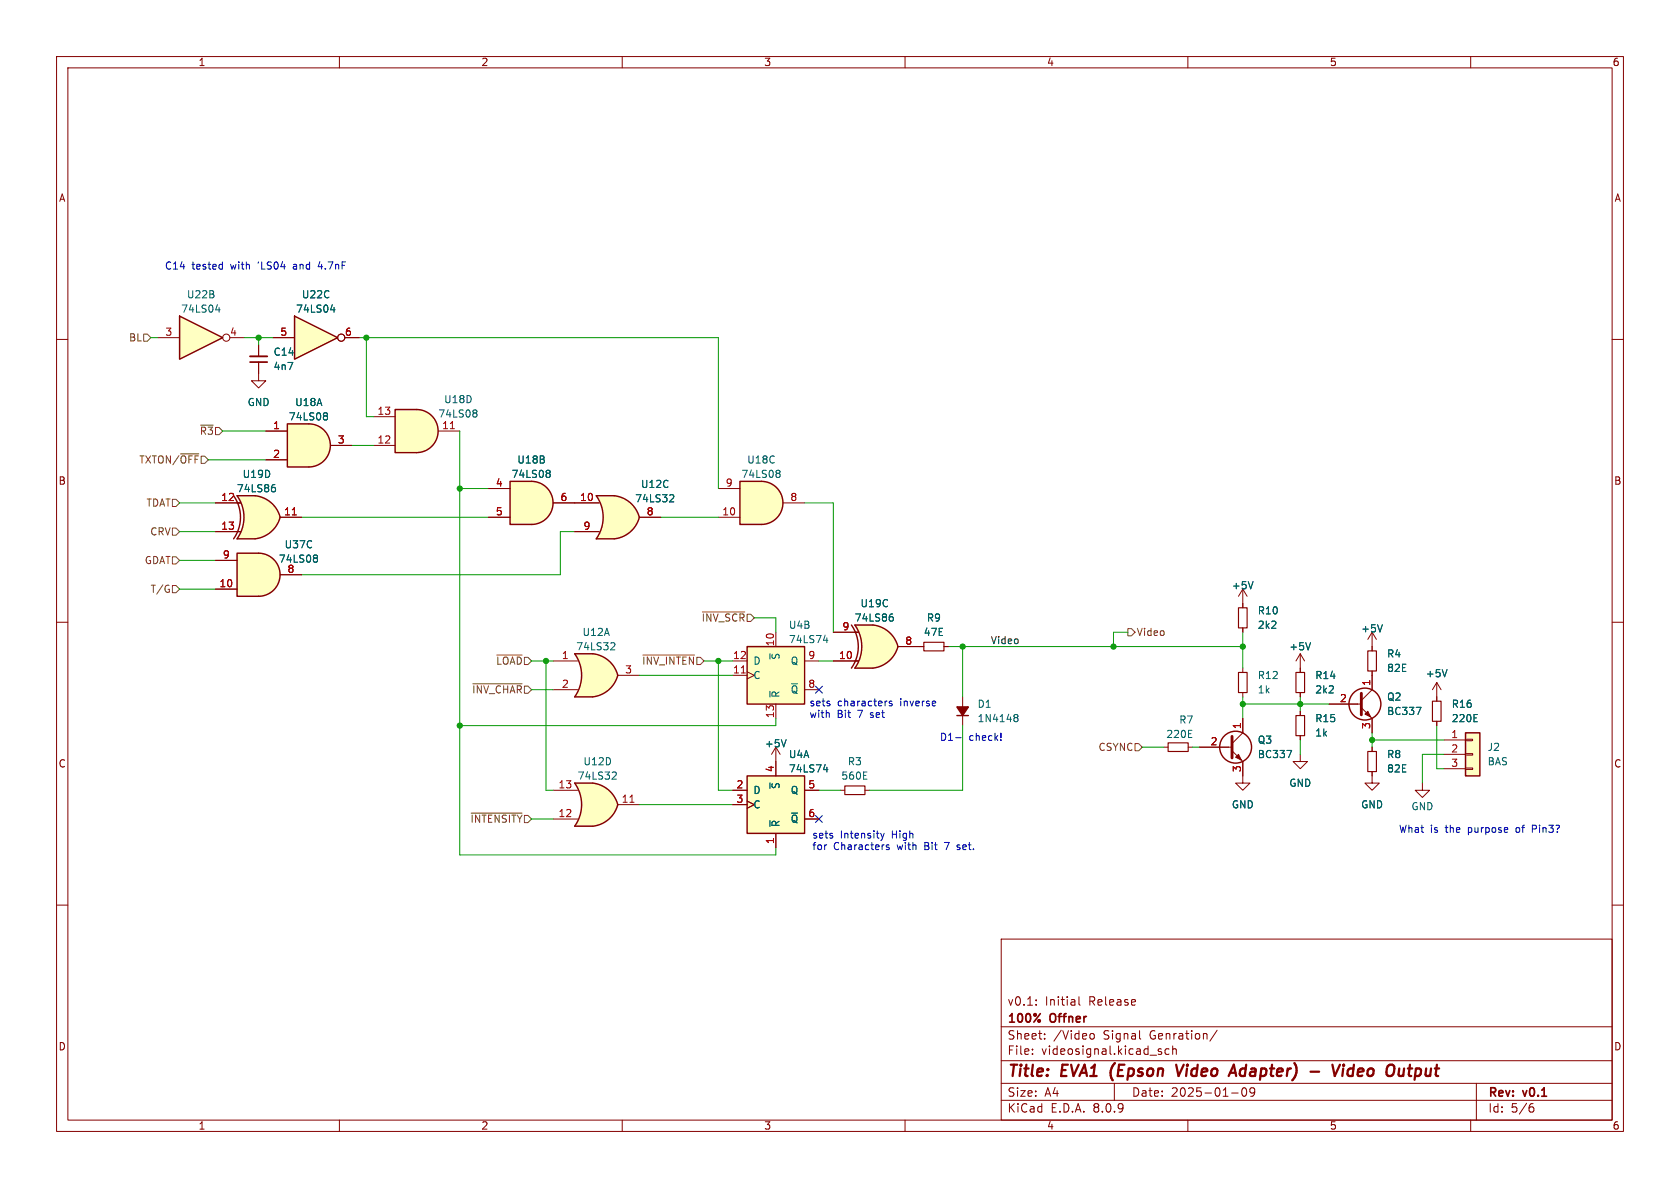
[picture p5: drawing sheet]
<svg xmlns="http://www.w3.org/2000/svg" width="297mm" height="210mm" viewBox="0 0 297 210" stroke-linecap="round" stroke-linejoin="round" font-family="sans-serif">
<g fill="none" stroke="#840000" stroke-width=".18">
<path d="M10 10h277v190h-277zM12 12h273v186h-273zM60 10v2M110 10v2M160 10v2M210 10v2M260 10v2M10 60h2M285 60h2M10 110h2M285 110h2M10 160h2"/>
<path d="M177 166h108v32h-108zM183.2 177.6v.1M183.2 176.8v.1M190.7 176.2v1.3l.3 .2M285 160h2M60 198v2M110 198v2M160 198v2M177 194.5h108M177 191.5h108M177 187.5h108M177 181.5h108"/>
<path d="M182.5 186.3v.1M182.5 185.5v.1M184.7 183.6v.1M184.7 182.8v.1M192.7 182.8l.5-.1 .3 .3v.4l-.2 .2-.3 .1-.3-.1M197 191.5v3M201.5 183.5l.2 .2M205 185.9l.3 .1 .1 .2-.2 .2h-.3M205 185.4l.3 .1M206.7 185.5l-.5-.1-.2 .3v.4l.1 .2h.6M207.3 185.5l.2-.1 .4 .1 .1 .9M207.3 184.9v1.5"/>
<path d="M210 198v2M215.2 182.1l-1.3 2M217.7 193.2h1.2M219.7 192.4a.81 .81 0 0 0 .3 1.4l.2-.1 .2-.5-.2-.8M221 192.4v.5l.1 .3h.4l.3-.3M221.7 192.4a.99 .99 0 0 1-.3 1.4h-.3M260 198v2M261 191.5v6.5M270.6 195.7h.4l.2 .3-.1 .5-.5 .1M271 195.1l-.4 .1"/>
</g>
<g fill="none" stroke="#840000" stroke-width=".4">
<path d="M196.4 189.3v1.1M207.9 188.2l.4 2 1-2M217.5 189.6h.9M218.1 188.2l.4 2M231.7 189.4h1.5M235.6 188.2l.4 2 .9-2M237.5 188.9l-.2 1.3M237.6 188.2l-.1 .2M237.6 188.2l-.2 .1 .1 .1M237.6 188.2v.1l-.1 .1M239.3 189a.66 .66 0 0 0-1 .3l-.1 .5 .2 .3 .1 .1 .6-.1M239.4 188.2l-.3 2"/>
<path d="M248.9 188.9h.8M249.3 188.2l-.2 1.7v.2l.4 .1"/>
</g>
<path d="M104.2 118l5 1.4a5.2 5.2 0 0 1-4.4 3.8z" fill="#ffffc2" stroke="#ffffc2" stroke-width=".18"/>
<path d="M101.6 115.6h3.2M101.6 123.2h3.2" fill="none" stroke="#ffffc2" stroke-width=".18"/>
<path d="M101.6 115.6h3.2v7.6h-3.2a6.7 6.7 0 0 0 0-7.6z" fill="#ffffc2"/>
<g fill="#ffffc2" stroke="#ffffc2" stroke-width=".18">
<path d="M104.8 115.6a5.1 5.1 0 0 1 4.4 3.8l-5 1.3z"/>
<path d="M94 85.1a3.8 3.8 0 0 1 3.8 3.8 3.8 3.8 0 0 1-3.8 3.8z"/>
</g>
<path d="M101.6 115.6h3.2a5.1 5.1 0 0 1 4.4 3.8 5.2 5.2 0 0 1-4.4 3.8h-3.2a6.6 6.6 0 0 0 0-7.6z" fill="none" stroke="#840000" stroke-width=".25"/>
<path d="M97.8 116.8h4.3M109.2 119.4h3.8M229.9 118.1v.8M97.8 121.9h4.3M148.6 139.7h.8M152.9 139.7h.8M229.9 122.4v.8" fill="none" stroke="#840000" stroke-width=".18"/>
<path d="M108.2 113.6l.4 .1 .1 .3-.8 .9h.8M152.7 137.7h.6M152.7 136.5h.6" fill="none" stroke="#006464" stroke-width=".18"/>
<path d="M229.1 118.9h1.5v3.5h-1.5zM149.4 138.9h3.5v1.6h-3.5z" fill="none" stroke="#840000" stroke-width=".2"/>
<path d="M90.2 85.1h3.8v7.6h-3.8z" fill="#ffffc2"/>
<path d="M90.2 85.1h3.8a3.8 3.8 0 0 1 3.8 3.8 3.8 3.8 0 0 1-3.8 3.8h-3.8zM169.2 126.5h2" fill="none" stroke="#840000" stroke-width=".25"/>
<path d="M86.4 86.4h3.8M86.4 91.4h3.8M97.8 88.9h3.8M170.2 123.2v5.1" fill="none" stroke="#840000" stroke-width=".18"/>
<path d="M96.8 83.1h.2l.3 .3-.3 .3M96.8 83.7h.2M97 83.7l.3 .2v.3l-.2 .1-.3 .1M179.4 126.8l.1 .1M179.4 126.4l.3-.1 .2 .1 .1 .2-.3 .3M179.5 126.9h.2M179.5 126.9h-.1M179.7 126.9l.3 .2-.1 .4-.2 .1-.3-.1" fill="none" stroke="#006464" stroke-width=".18"/>
<path d="M169.2 125h2l-1 1.5z" fill="#840000" stroke="#840000" stroke-width=".25"/>
<path d="M104.8 138.4a5.2 5.2 0 0 1 4.4 3.8l-5 1.4z" fill="#ffffc2" stroke="#ffffc2" stroke-width=".18"/>
<path d="M101.6 138.4h3.2M101.6 146.1h3.2" fill="none" stroke="#ffffc2" stroke-width=".18"/>
<path d="M101.6 138.4h3.2v7.7h-3.2a6.6 6.6 0 0 0 0-7.7z" fill="#ffffc2"/>
<g fill="#ffffc2" stroke="#ffffc2" stroke-width=".18">
<path d="M104.2 140.9l5 1.3a5.1 5.1 0 0 1-4.4 3.9z"/>
<path d="M134.6 85.1a3.8 3.8 0 0 1 3.8 3.8 3.8 3.8 0 0 1-3.8 3.8z"/>
</g>
<path d="M101.6 138.4h3.2a5.2 5.2 0 0 1 4.4 3.8 5.1 5.1 0 0 1-4.4 3.9h-3.2a6.6 6.6 0 0 0 0-7.7z" fill="none" stroke="#840000" stroke-width=".25"/>
<path d="M162.6 114.3h.7M166.9 114.3h.7M97.8 139.7h4.3M97.8 144.8h4.3M109.2 142.2h3.8" fill="none" stroke="#840000" stroke-width=".18"/>
<path d="M111.4 141.8h.7" fill="none" stroke="#a90000" stroke-width=".18"/>
<path d="M108.4 136.5h.4l.2 .3-.8 .9h.8" fill="none" stroke="#006464" stroke-width=".18"/>
<path d="M163.3 113.5h3.6v1.6h-3.6z" fill="none" stroke="#840000" stroke-width=".2"/>
<path d="M130.8 85.1h3.8v7.6h-3.8z" fill="#ffffc2"/>
<path d="M130.8 85.1h3.8a3.8 3.8 0 0 1 3.8 3.8 3.8 3.8 0 0 1-3.8 3.8h-3.8z" fill="none" stroke="#840000" stroke-width=".25"/>
<path d="M127 91.4h3.8M127 86.4h3.8M138.4 88.9h3.8" fill="none" stroke="#840000" stroke-width=".18"/>
<path d="M137.4 83.1h.3l.2 .3-.2 .3M137.4 83.7h.3M137.7 83.7l.2 .2v.3l-.1 .1-.4 .1" fill="none" stroke="#006464" stroke-width=".18"/>
<path d="M132.1 137.2h10.1v10.1h-10.1z" fill="#ffffc2"/>
<path d="M132.1 137.2h10.1v10.1h-10.1z" fill="none" stroke="#840000" stroke-width=".25"/>
<path d="M129.5 139.7h2.6M137.2 132.1v5.1M137.2 132.1l-.8 1.3M137.2 132.1l.7 1.3M142.2 139.7h2.6M242.6 137.2v1.2h1.2l-1.2 1.3-1.3-1.3h1.3M129.5 142.2h2.6M132.1 141.6l1.2 .6-1.2 .7M137.2 147.3v2.6M142.2 144.8h2.6" fill="none" stroke="#840000" stroke-width=".18"/>
<path d="M139 130.8l-.4 1.2M145.6 136h.8M146.2 135.6v.9M136.1 145.1v1" fill="none" stroke="#006464" stroke-width=".18"/>
<path d="M108.6 87.6a5.2 5.2 0 0 1 4.4 3.8l-5 1.4z" fill="#ffffc2" stroke="#ffffc2" stroke-width=".18"/>
<path d="M105.4 87.6h3.2M105.4 95.3h3.2" fill="none" stroke="#ffffc2" stroke-width=".18"/>
<path d="M105.4 87.6h3.2v7.7h-3.2a6.6 6.6 0 0 0 0-7.7z" fill="#ffffc2"/>
<g fill="#ffffc2" stroke="#ffffc2" stroke-width=".18">
<path d="M108.1 90.1l4.9 1.3a5.1 5.1 0 0 1-4.4 3.9z"/>
<path d="M44.5 90.1l5 1.3a5.2 5.2 0 0 1-4.4 3.9z"/>
</g>
<path d="M105.4 87.6h3.2a5.2 5.2 0 0 1 4.4 3.8 5.1 5.1 0 0 1-4.4 3.9h-3.2a6.6 6.6 0 0 0 0-7.7z" fill="none" stroke="#840000" stroke-width=".25"/>
<path d="M45.7 66v1.3h1.3l-1.3 1.3-1.3-1.3h1.3M101.6 88.9h4.3M101.6 94h4.3M113 91.4h3.8" fill="none" stroke="#840000" stroke-width=".18"/>
<path d="M118.6 87.4l.4 .1 .1 .3-.8 .9h.8" fill="none" stroke="#006464" stroke-width=".18"/>
<path d="M41.9 95.3h3.2M41.9 87.6h3.2" fill="none" stroke="#ffffc2" stroke-width=".18"/>
<path d="M41.9 87.6h3.2v7.7h-3.2a6.7 6.7 0 0 0 0-7.7z" fill="#ffffc2"/>
<g fill="#ffffc2" stroke="#ffffc2" stroke-width=".18">
<path d="M45.1 87.6a5.1 5.1 0 0 1 4.4 3.8l-4.9 1.3z"/>
<path d="M45.7 97.8a3.8 3.8 0 0 1 3.8 3.8 3.8 3.8 0 0 1-3.8 3.8z"/>
</g>
<path d="M41.3 87.6a6.6 6.6 0 0 1 0 7.7M45.1 87.6h-3.2a6.6 6.6 0 0 1 0 7.7h3.2M45.1 87.6a5.1 5.1 0 0 1 4.4 3.8 5.2 5.2 0 0 1-4.4 3.9" fill="none" stroke="#840000" stroke-width=".25"/>
<path d="M38.1 94h4.4M38.1 88.9h4.4M49.5 91.4h3.8" fill="none" stroke="#840000" stroke-width=".18"/>
<path d="M51.7 91h.7" fill="none" stroke="#a90000" stroke-width=".18"/>
<path d="M48.2 86.2h.3l.2 .2v.4l-.5 .1M48.3 85.7h.3" fill="none" stroke="#006464" stroke-width=".18"/>
<path d="M41.9 97.8h3.8v7.6h-3.8z" fill="#ffffc2"/>
<path d="M41.9 97.8h3.8a3.8 3.8 0 0 1 3.8 3.8 3.8 3.8 0 0 1-3.8 3.8h-3.8z" fill="none" stroke="#840000" stroke-width=".25"/>
<path d="M38.1 99.1h3.8M38.1 104.1h3.8M49.5 101.6h3.8" fill="none" stroke="#840000" stroke-width=".18"/>
<path d="M55.6 98.1h.3l.2 .3-.2 .3M55.6 98.7h.3M55.9 98.7l.2 .2v.2l-.1 .2-.4 .1" fill="none" stroke="#006464" stroke-width=".18"/>
<path d="M52.1 55.9l7.6 3.8-7.6 3.8z" fill="#ffffc2"/>
<path d="M52.1 55.9l7.6 3.8-7.6 3.8z" fill="none" stroke="#840000" stroke-width=".25"/>
<g fill="none" stroke="#840000" stroke-width=".18">
<path d="M48.3 59.7h3.8M61 59.7h2.5"/>
<circle cx="60.3" cy="59.7" r=".63"/>
</g>
<path d="M58.5 54.8h.7M59.1 54.3v.9" fill="none" stroke="#006464" stroke-width=".18"/>
<path d="M31.7 55.9l7.7 3.8-7.7 3.8z" fill="#ffffc2"/>
<path d="M31.7 55.9l7.7 3.8-7.7 3.8z" fill="none" stroke="#840000" stroke-width=".25"/>
<g fill="none" stroke="#840000" stroke-width=".18">
<path d="M27.9 59.7h3.8M40.6 59.7h2.6M45.7 61v2M45.7 64v2"/>
<circle cx="40" cy="59.7" r=".63"/>
</g>
<path d="M38.1 54.8h.8M38.7 54.3v.9" fill="none" stroke="#006464" stroke-width=".18"/>
<path d="M44.2 63h3" fill="none" stroke="#840000" stroke-width=".33"/>
<path d="M44.2 64h3" fill="none" stroke="#840000" stroke-width=".3"/>
<path d="M54.6 74.9a3.8 3.8 0 0 1 3.8 3.8 3.8 3.8 0 0 1-3.8 3.9z" fill="#ffffc2" stroke="#ffffc2" stroke-width=".18"/>
<path d="M50.8 74.9h3.8v7.7h-3.8z" fill="#ffffc2"/>
<path d="M50.8 74.9h3.8a3.8 3.8 0 0 1 3.8 3.8 3.8 3.8 0 0 1-3.8 3.9h-3.8z" fill="none" stroke="#840000" stroke-width=".25"/>
<path d="M47 76.2h3.8M58.4 78.7h3.8M47 81.3h3.8" fill="none" stroke="#840000" stroke-width=".18"/>
<path d="M57.4 73h.3l.2 .2-.2 .3M57.4 73.5h.3M57.7 73.5l.2 .3v.2l-.1 .2h-.4" fill="none" stroke="#006464" stroke-width=".18"/>
<path d="M73.7 72.4a3.8 3.8 0 0 1 3.8 3.8 3.8 3.8 0 0 1-3.8 3.8z" fill="#ffffc2" stroke="#ffffc2" stroke-width=".18"/>
<path d="M69.8 72.4h3.9v7.6h-3.9z" fill="#ffffc2"/>
<path d="M69.8 72.4h3.9a3.8 3.8 0 0 1 3.8 3.8 3.8 3.8 0 0 1-3.8 3.8h-3.9z" fill="none" stroke="#840000" stroke-width=".25"/>
<g fill="none" stroke="#840000" stroke-width=".18">
<path d="M66 78.7h3.8M66 73.7h3.8M77.5 76.2h3.8M219.7 106.7v.7M219.7 111v.8M219.7 118.1v.8M229.9 115.6l-.8 1.2M229.9 115.6v2.5M229.9 115.6l.7 1.2M205.7 132.1h.8M210.1 132.1h.7M219.7 122.4v.8"/>
<path d="M242.6 132.1v.7M242.6 136.4v.8M254 120.7v3.3M254 127.5v.8M254 120.7l-.8 1.2M254 120.7l.8 1.2"/>
</g>
<path d="M79.6 75.8h.7" fill="none" stroke="#a90000" stroke-width=".18"/>
<path d="M83.8 72.5h.3l.2 .2-.2 .3M83.8 73h.3M84.1 73l.2 .2v.3l-.1 .2h-.4M231.7 113.6l-.4 1.3M255.8 118.4l-.4 1.2M210.1 130.4h.6M210.1 129.1h.6M260.6 127.6h.6M260.6 126.3h.6" fill="none" stroke="#006464" stroke-width=".18"/>
<path d="M218.9 118.9h1.6v3.5h-1.6zM218.9 107.4h1.6v3.6h-1.6zM206.5 131.3h3.6v1.5h-3.6zM241.8 132.8h1.5v3.6h-1.5zM253.2 124h1.6v3.5h-1.6z" fill="none" stroke="#840000" stroke-width=".2"/>
<path d="M153.7 112.9l5 1.4a5.2 5.2 0 0 1-4.4 3.8z" fill="#ffffc2" stroke="#ffffc2" stroke-width=".18"/>
<path d="M151.1 118.1h3.2M151.1 110.5h3.2" fill="none" stroke="#ffffc2" stroke-width=".18"/>
<path d="M151.1 110.5h3.2v7.6h-3.2a6.7 6.7 0 0 0 0-7.6z" fill="#ffffc2"/>
<path d="M154.3 110.5a5.1 5.1 0 0 1 4.4 3.8l-4.9 1.3z" fill="#ffffc2" stroke="#ffffc2" stroke-width=".18"/>
<path d="M150.5 110.5a6.6 6.6 0 0 1 0 7.6M154.3 110.5h-3.2a6.6 6.6 0 0 1 0 7.6h3.2M154.3 110.5a5.1 5.1 0 0 1 4.4 3.8 5.2 5.2 0 0 1-4.4 3.8" fill="none" stroke="#840000" stroke-width=".25"/>
<path d="M147.3 116.8h4.5M147.3 111.8h4.5M158.7 114.3h3.9" fill="none" stroke="#840000" stroke-width=".18"/>
<path d="M157.4 109h.3l.2 .3v.4l-.5 .1M157.6 108.5h.2" fill="none" stroke="#006464" stroke-width=".18"/>
<path d="M132.1 114.3h10.1v10.2h-10.1z" fill="#ffffc2"/>
<g fill="none" stroke="#840000" stroke-width=".25">
<path d="M132.1 114.3h10.1v10.2h-10.1z"/>
<circle cx="218.4" cy="132.1" r="2.82"/>
<circle cx="241.3" cy="124.5" r="2.82"/>
</g>
<g fill="none" stroke="#840000" stroke-width=".18">
<path d="M129.5 119.4h2.6M129.5 116.8h2.6M132.1 118.7l1.2 .7-1.2 .6M137.2 111.8v2.5M142.2 116.8h2.6M219.7 104.1l-.8 1.3M219.7 104.1v2.6M219.7 104.1l.8 1.3M242.6 111.8v3.3M242.6 118.6v3.3l-1.9 1.9M242.6 111.8l-.8 1.2M242.6 111.8l.7 1.2"/>
<path d="M137.2 124.5v2.5M142.2 121.9h2.6M212.1 132.1h5.7M217.8 132.7l1.9 1.9v3.8h1.3l-1.3 1.3-1.3-1.3h1.3M219.7 127v2.5l-1.9 1.9M229.9 133.4v1.2h1.2l-1.2 1.3-1.3-1.3h1.3M229.9 125.7v.8M229.9 130v.8M234.9 124.5h5.8M240.7 125.1l1.9 1.9v2.5M251.5 138.4v1.3h1.2l-1.2 1.3-1.3-1.3h1.3"/>
</g>
<path d="M131.1 119h.7" fill="none" stroke="#a90000" stroke-width=".18"/>
<path d="M145.6 113.2h.8M146.2 112.8v.8M221.5 102.8l-.4 1.3M244.4 110.4l-.4 1.3M136.1 122.2v1M227.5 132.7h.8l-.5 1.2M250.4 125h.8l-.5 1.3" fill="none" stroke="#006464" stroke-width=".18"/>
<path d="M217.8 130.2v3.8M240.7 122.6v3.8" fill="none" stroke="#840000" stroke-width=".51"/>
<g fill="#840000" stroke="#840000" stroke-width=".18">
<path d="M218.4 133.9l.5-.5 .6 1z"/>
<path d="M241.3 126.2l.5-.5 .5 1z"/>
</g>
<path d="M241.8 115.1h1.5v3.5h-1.5zM229.1 126.5h1.5v3.5h-1.5z" fill="none" stroke="#840000" stroke-width=".2"/>
<path d="M259.1 129.5h2.5v7.7h-2.5z" fill="#ffffc2"/>
<g fill="none" stroke="#840000" stroke-width=".18">
<path d="M48.3 59.7h3.8M61 59.7h2.5M45.7 61v2M45.7 64v2M47 76.2h3.8M58.4 78.7h3.8M38.1 99.1h3.8M38.1 88.9h4.4M38.1 94h4.4M47 81.3h3.8M49.5 91.4h3.8M86.4 91.4h3.8"/>
<path d="M86.4 86.4h3.8M97.8 88.9h8.1M101.6 94h4.3M113 91.4h3.8M38.1 104.1h3.8M49.5 101.6h3.8M147.3 116.8h4.5M147.3 111.8h4.5M158.7 114.3h4.6M166.9 114.3h.7M219.7 106.7v.7M219.7 111v.8"/>
<path d="M229.9 118.1v.8M242.6 114.3v.8M242.6 118.6v3.3M129.5 139.7h2.6M137.2 134.6v2.6M142.2 139.7h2.6M212.1 132.1h5.1M219.7 127v2.5M219.7 134.6v2.6M229.9 122.4v.8M229.9 125.7v.8M229.9 130v.8"/>
<path d="M234.9 124.5h5.1M242.6 127v2.5M242.6 132.1v.7M242.6 136.4v.8M254 123.2v.8M254 127.5v.8M255.3 130.8h3.8M255.3 133.4h3.8M255.3 135.9h3.8M259.1 135.8h1.2v.2h-1.2zM259.1 133.2h1.2v.3h-1.2zM259.1 130.7h1.2v.2h-1.2z"/>
<path d="M129.5 142.2h2.6M132.1 141.6l1.2 .6-1.2 .7M137.2 147.3v2.6M142.2 144.8h2.6"/>
<circle cx="60.3" cy="59.7" r=".63"/>
</g>
<path d="M259.1 129.5h2.5v7.7h-2.5z" fill="none" stroke="#840000" stroke-width=".25"/>
<g fill="none" stroke="#725600" stroke-width=".18">
<path d="M25.4 59.1h.6l.7 .6-.7 .6h-.6zM35.5 75.2h2.2M30.5 98.4h.6l.6 .7-.6 .6h-.6zM30.5 93.3h.6l.6 .7-.6 .6h-.6zM30.5 88.3h.6l.6 .6-.6 .6h-.6zM31.9 80.2h3.2M30.5 103.5h.6l.6 .6-.6 .7h-.6zM87.8 115.8h4.5M113.7 115.8h9.1M124.2 108.2h7.5M199.4 111.1h.6l.7 .7-.7 .6h-.6zM83.6 120.9h8.7"/>
<path d="M200.7 131.4h.6l.6 .7-.6 .6h-.6zM83.3 143.7h9"/>
</g>
<g fill="none" stroke="#0000c2" stroke-width=".18">
<path d="M39.2 46.7l.1 .1M39.3 46.3v1.3M39.3 47.5l-.1 .1M56.6 46.2l-.4 1h.8M157.7 124l-.3-.1-.2 .2 .1 .2 .4 .1v.3h-.5M169 130.4h.9M176.9 130.8v.1M176.9 129.6v.8M155.7 147.3l.3 .9M156 148.2l-.3 .4M156.3 147.3l-.3 .9M157.2 149.4l-.3-.1-.2 .2v.2l.5 .1v.3h-.5"/>
<path d="M169.2 150.1l.1 .1M169.4 149.3l-.2 .2 .2 .3M270.9 146.5h.5M271.4 145.9h-.5v1.2"/>
</g>
<g fill="none" stroke="#009600" stroke-width=".18">
<path d="M26.7 59.7h1.2M43.2 59.7h5.1M45.7 59.7v1.3M63.5 59.7h63.5v26.7M64.8 59.7v14h1.2M39.4 76.2h7.6M62.2 78.7h3.8M81.3 76.2v74.9h55.9v-1.2M31.7 94h6.4M31.7 99.1h6.4M31.7 88.9h6.4M36.8 81.3h10.2"/>
<path d="M53.3 91.4h33.1M81.3 86.4h5.1M101.6 94h-2.5v7.6h-45.8M116.8 91.4h10.2M142.2 88.9h5.1v22.9M31.7 104.1h6.4M94 116.8h3.8M96.5 116.8v22.9h1.3M113 119.4h16.5M124.5 116.8h5M127 116.8v22.9h2.5M133.3 109.2h3.9v2.6"/>
<path d="M144.8 116.8h2.5M167.6 114.3h52.1M170.2 114.3v8.9M199.4 111.8h-2.6v2.5M219.7 111.8v6.3M94 121.9h3.8M137.2 127v1.3h-55.9M144.8 139.7h3.8M170.2 128.3v11.4h-16.5M201.9 132.1h3.8M210.8 132.1h1.3M219.7 124.5h15.2"/>
<path d="M219.7 123.2v3.8M229.9 123.2v2.5M229.9 130.8v2.6M242.6 129.5v2.6M242.6 130.8h12.7M254 128.3v7.6h1.3M255.3 133.4h-3.8v5M94 144.8h3.8M113 142.2h16.5"/>
</g>
<path d="M144.2 121.3l1.2 1.2M145.4 121.3l-1.2 1.2M144.2 144.2l1.2 1.2M145.4 144.2l-1.2 1.2" fill="none" stroke="#000084" stroke-width=".18"/>
<g fill="none" stroke="#006464" stroke-width=".18">
<path d="M58.5 54.8h.7M59.1 54.3v.9M57.4 73h.3l.2 .2-.2 .3M57.4 73.5h.3M57.7 73.5l.2 .3v.2l-.1 .2h-.4M48.2 86.2h.3l.2 .2v.4l-.5 .1M48.3 85.7h.3M55.6 98.1h.3l.2 .3-.2 .3M55.6 98.7h.3M55.9 98.7l.2 .2v.2l-.1 .2-.4 .1M96.8 83.1h.2l.3 .3-.3 .3M96.8 83.7h.2"/>
<path d="M97 83.7l.3 .2v.3l-.2 .1-.3 .1M118.6 87.4l.4 .1 .1 .3-.8 .9h.8M157.4 109h.3l.2 .3v.4l-.5 .1M157.6 108.5h.2M221.5 102.8l-.4 1.3M231.7 113.6l-.4 1.3M244.4 110.4l-.4 1.3M255.8 118.4l-.4 1.2M139 130.8l-.4 1.2M145.6 136h.8M146.2 135.6v.9M227.5 132.7h.8l-.5 1.2"/>
<path d="M250.4 125h.8l-.5 1.3M260.6 127.6h.6M260.6 126.3h.6M136.1 145.1v1"/>
</g>
<path d="M51.7 91h.7" fill="none" stroke="#a90000" stroke-width=".18"/>
<g fill="#009600" stroke="#009600" stroke-width=".18">
<circle cx="196.8" cy="114.3" r=".46"/>
<circle cx="219.7" cy="114.3" r=".46"/>
<circle cx="170.2" cy="114.3" r=".46"/>
<circle cx="127" cy="116.8" r=".46"/>
<circle cx="81.3" cy="86.4" r=".46"/>
<circle cx="64.8" cy="59.7" r=".46"/>
<circle cx="45.7" cy="59.7" r=".46"/>
<circle cx="96.5" cy="116.8" r=".46"/>
<circle cx="81.3" cy="128.3" r=".46"/>
<circle cx="229.9" cy="124.5" r=".46"/>
<circle cx="242.6" cy="130.8" r=".46"/>
<circle cx="219.7" cy="124.5" r=".46"/>
</g>
<g font-size="2.8" fill="#840000">
<text x="178" y="190.9">Title:</text>
<text x="187.7" y="190.9">EVA1</text>
<text x="197.1" y="190.9">(Epson</text>
<text x="209.6" y="190.9">Video</text>
<text x="220" y="190.9">Adapter)</text>
<text x="239.7" y="190.9">Video</text>
<text x="250" y="190.9">Output</text>
</g>
<g font-size="2.1" fill="#840000">
<text x="178" y="178">v0.1:</text>
<text x="184.7" y="178">Initial</text>
<text x="192.5" y="178">Release</text>
<text x="178" y="184">Sheet:</text>
<text x="178" y="181.2">100%</text>
<text x="185.7" y="181.2">Offner</text>
<text x="186.2" y="184">/Video</text>
<text x="195.1" y="184">Signal</text>
<text x="203.4" y="184">Genration/</text>
<text x="178" y="186.7">File:</text>
<text x="184.1" y="186.7">videosignal.kicad_sch</text>
<text x="178" y="196.9">KiCad</text>
<text x="178" y="194.1">Size:</text>
<text x="184.7" y="194.1">A4</text>
<text x="185.7" y="196.9">E.D.A.</text>
<text x="193.3" y="196.9">8.0.9</text>
<text x="200" y="194.1">Date:</text>
<text x="207" y="194.1">2025-01-09</text>
<text x="263" y="194.3">Rev:</text>
<text x="263" y="196.9">Id:</text>
<text x="267.1" y="196.9">5/6</text>
<text x="269.4" y="194.3">v0.1</text>
</g>
<g font-size="1.8" fill="#840000">
<text x="35" y="11.9">1</text>
<text x="85" y="11.9">2</text>
<text x="135" y="11.9">3</text>
<text x="185" y="11.9">4</text>
<text x="235" y="11.9">5</text>
<text x="285" y="11.9">6</text>
<text x="10.3" y="35.9">A</text>
<text x="285.3" y="35.9">A</text>
<text x="10.3" y="85.9">B</text>
<text x="285.3" y="85.9">B</text>
<text x="10.3" y="135.9">C</text>
<text x="285.3" y="135.9">C</text>
<text x="10.3" y="185.9">D</text>
<text x="285.3" y="185.9">D</text>
<text x="35" y="199.9">1</text>
<text x="85" y="199.9">2</text>
<text x="135" y="199.9">3</text>
<text x="185" y="199.9">4</text>
<text x="235" y="199.9">5</text>
<text x="285" y="199.9">6</text>
</g>
<g font-size="1.8" fill="#0000c2">
<text x="29.1" y="47.9">C14</text>
<text x="33.9" y="47.9">tested</text>
<text x="40.9" y="47.9">with</text>
<text x="45.9" y="47.9">'LS04</text>
<text x="52.3" y="47.9">and</text>
<text x="56.9" y="47.9">4.7nF</text>
<text x="143" y="125.1">sets</text>
<text x="148" y="125.1">characters</text>
<text x="159.3" y="125.1">inverse</text>
<text x="143" y="127.1">with</text>
<text x="148" y="127.1">Bit</text>
<text x="151.8" y="127.1">7</text>
<text x="154.1" y="127.1">set</text>
<text x="166.1" y="131.2">D1-</text>
<text x="171.3" y="131.2">check!</text>
<text x="143.5" y="148.4">sets</text>
<text x="148.6" y="148.4">Intensity</text>
<text x="157.8" y="148.4">High</text>
<text x="247.2" y="147.4">What</text>
<text x="252.9" y="147.4">is</text>
<text x="255.7" y="147.4">the</text>
<text x="259.8" y="147.4">purpose</text>
<text x="268.5" y="147.4">of</text>
<text x="271.5" y="147.4">Pin3?</text>
<text x="143.5" y="150.5">for</text>
<text x="147.3" y="150.5">Characters</text>
<text x="158.7" y="150.5">with</text>
<text x="163.7" y="150.5">Bit</text>
<text x="167.5" y="150.5">7</text>
<text x="169.9" y="150.5">set.</text>
</g>
<g font-size="1.8" fill="#006464">
<text x="32.9" y="52.9">U22B</text>
<text x="53.3" y="52.9">U22C</text>
<text x="31.9" y="55.5">74LS04</text>
<text x="52.2" y="55.5">74LS04</text>
<text x="48.3" y="63.1">C14</text>
<text x="48.3" y="65.6">4n7</text>
<text x="43.7" y="72">GND</text>
<text x="52.1" y="72">U18A</text>
<text x="78.4" y="71.5">U18D</text>
<text x="51" y="74.5">74LS08</text>
<text x="77.4" y="74">74LS08</text>
<text x="91.4" y="82.1">U18B</text>
<text x="132" y="82.1">U18C</text>
<text x="41.8" y="87.2">74LS86</text>
<text x="42.8" y="84.7">U19D</text>
<text x="90.3" y="84.7">74LS08</text>
<text x="112.2" y="89">74LS32</text>
<text x="113.2" y="86.5">U12C</text>
<text x="131" y="84.7">74LS08</text>
<text x="49.2" y="99.7">74LS08</text>
<text x="50.2" y="97.1">U37C</text>
<text x="152" y="107.5">U19C</text>
<text x="217.7" y="104.4">+5V</text>
<text x="102.9" y="112.6">U12A</text>
<text x="139.4" y="111.4">U4B</text>
<text x="139.4" y="113.9">74LS74</text>
<text x="151" y="110.1">74LS86</text>
<text x="163.2" y="112.6">47E</text>
<text x="163.8" y="110.1">R9</text>
<text x="222.3" y="111.4">2k2</text>
<text x="222.3" y="108.8">R10</text>
<text x="240.5" y="112">+5V</text>
<text x="101.8" y="115.2">74LS32</text>
<text x="133.1" y="117.7">D</text>
<text x="138" y="116.7" transform="rotate(-90 138 116.7)">~{S}</text>
<text x="139.7" y="117.7">Q</text>
<text x="227.8" y="115.2">+5V</text>
<text x="245.1" y="116.4">R4</text>
<text x="245.1" y="119">82E</text>
<text x="252" y="119.9">+5V</text>
<text x="133.1" y="120.2">C</text>
<text x="138" y="123.4" transform="rotate(-90 138 123.4)">~{R}</text>
<text x="139.7" y="122.8">~{Q}</text>
<text x="172.7" y="125.3">D1</text>
<text x="222.3" y="120.2">R12</text>
<text x="222.3" y="122.8">1k</text>
<text x="232.4" y="122.8">2k2</text>
<text x="232.4" y="120.2">R14</text>
<text x="245.1" y="124.1">Q2</text>
<text x="256.5" y="125.3">R16</text>
<text x="172.7" y="127.9">1N4148</text>
<text x="206.1" y="130.7">220E</text>
<text x="208.4" y="128.1">R7</text>
<text x="222.3" y="131.7">Q3</text>
<text x="232.4" y="127.9">R15</text>
<text x="232.4" y="130.4">1k</text>
<text x="245.1" y="126.6">BC337</text>
<text x="256.5" y="127.9">220E</text>
<text x="103.1" y="135.5">U12D</text>
<text x="135.1" y="132.3">+5V</text>
<text x="139.4" y="134.2">U4A</text>
<text x="139.4" y="136.8">74LS74</text>
<text x="149.8" y="135.5">R3</text>
<text x="222.3" y="134.2">BC337</text>
<text x="245.1" y="134.2">R8</text>
<text x="245.1" y="136.8">82E</text>
<text x="262.9" y="132.9">J2</text>
<text x="262.9" y="135.5">BAS</text>
<text x="102" y="138">74LS32</text>
<text x="133.1" y="140.6">D</text>
<text x="133.1" y="143.1">C</text>
<text x="138" y="139.6" transform="rotate(-90 138 139.6)">~{S}</text>
<text x="139.7" y="140.6">Q</text>
<text x="148.6" y="138">560E</text>
<text x="217.7" y="143.1">GND</text>
<text x="227.8" y="139.3">GND</text>
<text x="240.5" y="143.1">GND</text>
<text x="249.4" y="143.4">GND</text>
<text x="138" y="146.3" transform="rotate(-90 138 146.3)">~{R}</text>
<text x="139.7" y="145.6">~{Q}</text>
</g>
<g font-size="1.8" fill="#a90000">
<text x="29.1" y="59.4">3</text>
<text x="40.6" y="59.4">4</text>
<text x="49.5" y="59.4">5</text>
<text x="60.9" y="59.4">6</text>
<text x="48.2" y="75.9">1</text>
<text x="66.6" y="73.4">13</text>
<text x="78.1" y="75.9">11</text>
<text x="48.2" y="81">2</text>
<text x="59.6" y="78.5">3</text>
<text x="66.6" y="78.5">12</text>
<text x="39" y="88.6">12</text>
<text x="87.6" y="86.1">4</text>
<text x="99" y="88.6">6</text>
<text x="102.4" y="88.6">10</text>
<text x="128.2" y="86.1">9</text>
<text x="139.6" y="88.6">8</text>
<text x="39" y="93.7">13</text>
<text x="50.1" y="91.2">11</text>
<text x="87.6" y="91.2">5</text>
<text x="103.1" y="93.7">9</text>
<text x="114.2" y="91.2">8</text>
<text x="127.6" y="91.2">10</text>
<text x="39.3" y="98.8">9</text>
<text x="50.7" y="101.3">8</text>
<text x="38.7" y="103.9">10</text>
<text x="148.8" y="111.5">9</text>
<text x="99.2" y="116.6">1</text>
<text x="110.4" y="119.1">3</text>
<text x="129.5" y="119.1">11</text>
<text x="129.5" y="116.6">12</text>
<text x="136.9" y="114.3" transform="rotate(-90 136.9 114.3)">10</text>
<text x="142.8" y="116.6">9</text>
<text x="148.2" y="116.6">10</text>
<text x="159.9" y="114">8</text>
<text x="99.2" y="121.7">2</text>
<text x="142.8" y="121.7">8</text>
<text x="236.8" y="124.2">2</text>
<text x="242.3" y="121.4" transform="rotate(-90 242.3 121.4)">1</text>
<text x="136.9" y="127" transform="rotate(-90 136.9 127)">13</text>
<text x="213.9" y="131.8">2</text>
<text x="219.5" y="129" transform="rotate(-90 219.5 129)">1</text>
<text x="242.3" y="129" transform="rotate(-90 242.3 129)">3</text>
<text x="256.5" y="130.6">1</text>
<text x="136.9" y="136.6" transform="rotate(-90 136.9 136.6)">4</text>
<text x="219.5" y="136.6" transform="rotate(-90 219.5 136.6)">3</text>
<text x="256.5" y="133.1">2</text>
<text x="256.5" y="135.6">3</text>
<text x="98.6" y="139.4">13</text>
<text x="109.8" y="142">11</text>
<text x="130.1" y="139.4">2</text>
<text x="130.1" y="142">3</text>
<text x="142.8" y="139.4">5</text>
<text x="98.6" y="144.5">12</text>
<text x="136.9" y="149.3" transform="rotate(-90 136.9 149.3)">1</text>
<text x="142.8" y="144.5">6</text>
</g>
<g font-size="1.8" fill="#725600">
<text x="22.7" y="60.6">BL</text>
<text x="35.2" y="77.1">~{R3}</text>
<text x="24.5" y="82.1">TXTON/~{OFF}</text>
<text x="25.8" y="89.8">TDAT</text>
<text x="26.5" y="94.8">CRV</text>
<text x="25.5" y="99.9">GDAT</text>
<text x="26.5" y="105">T/G</text>
<text x="123.9" y="110.1">~{INV_SCR}</text>
<text x="200.9" y="112.6">Video</text>
<text x="87.6" y="117.7">~{LOAD}</text>
<text x="113.4" y="117.7">~{INV_INTEN}</text>
<text x="83.4" y="122.8">~{INV_CHAR}</text>
<text x="194.1" y="132.9">CSYNC</text>
<text x="83.1" y="145.6">~{INTENSITY}</text>
</g>
<text font-size="1.8" fill="#0f0f0f" x="175.1" y="114">Video</text>
</svg>
